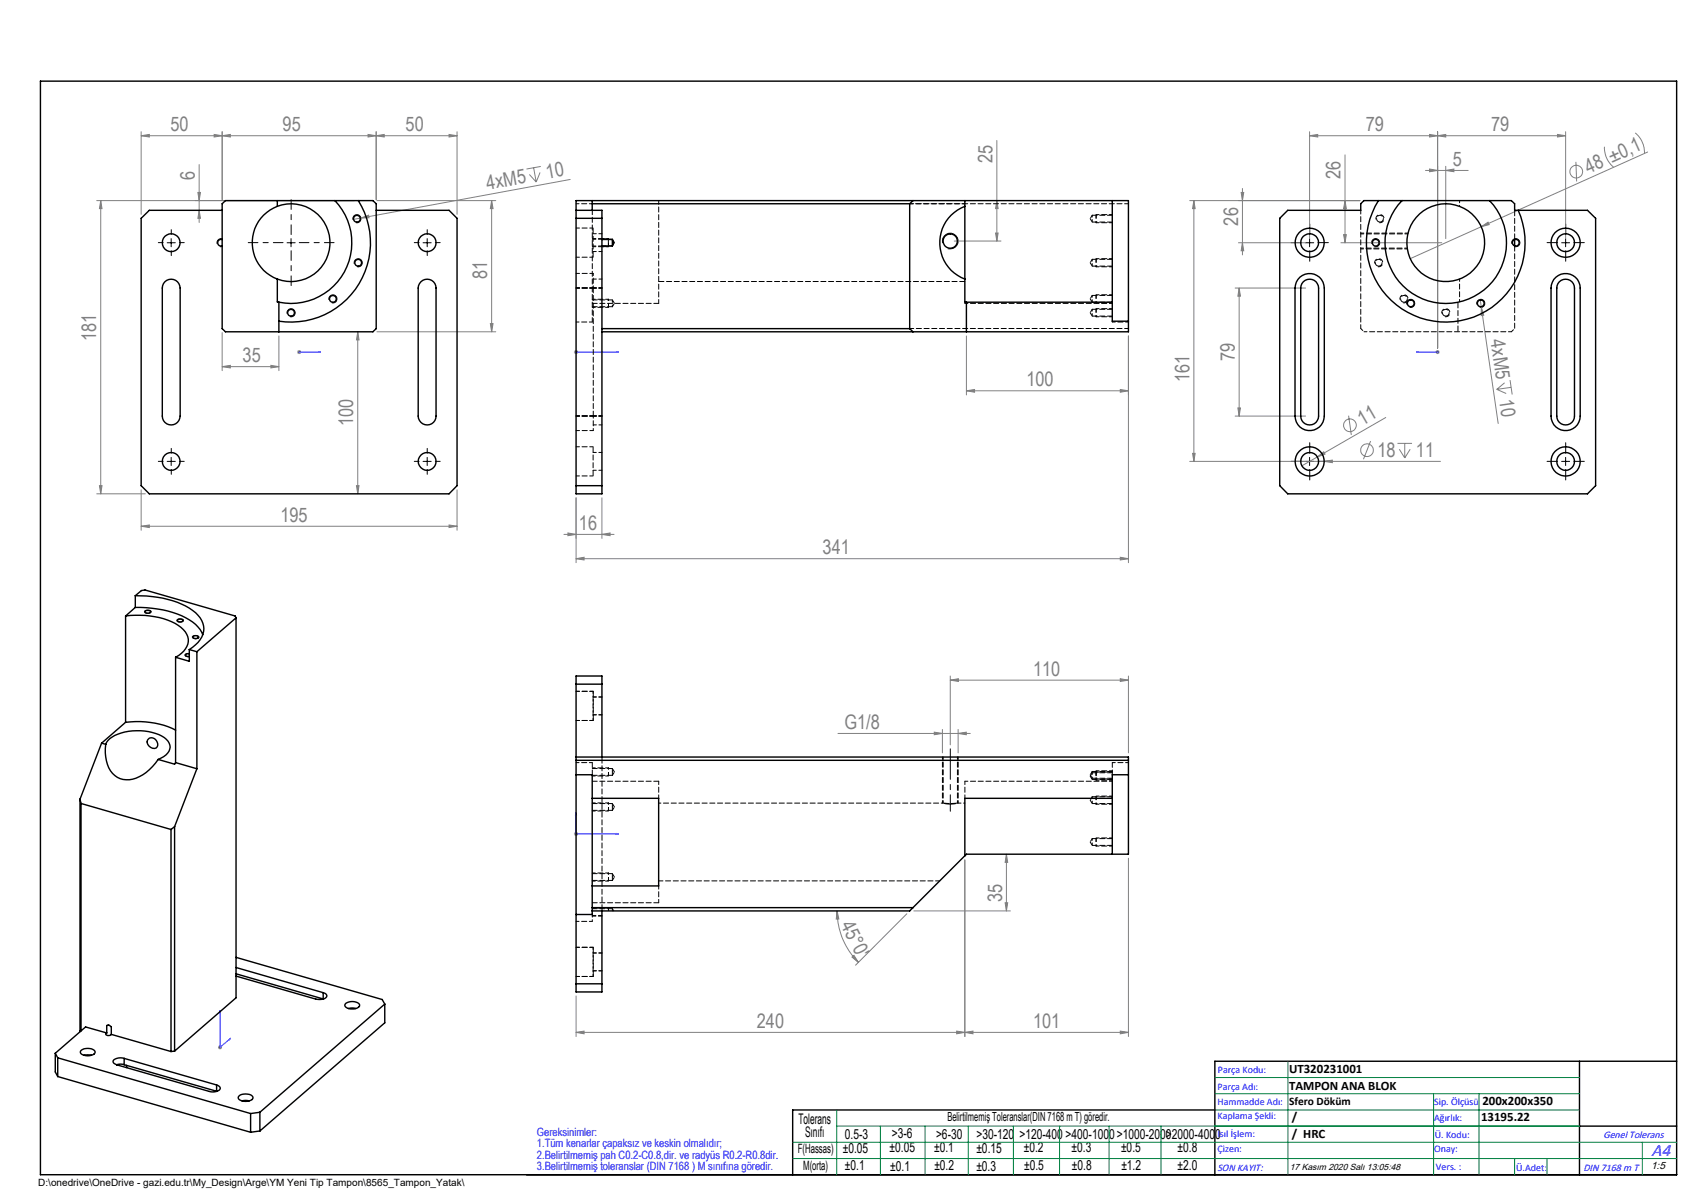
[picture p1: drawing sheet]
<svg xmlns="http://www.w3.org/2000/svg" width="420mm" height="297mm" viewBox="0 0 420 297" stroke-linecap="round" stroke-linejoin="round" font-family="sans-serif">
<g fill="none" stroke="#808080" stroke-width=".25">
<path d="M34.9 33.5l2-.3v.6zM34.9 32.5v20.4M52.9 33.2l2 .3-2 .3zM54.9 33.5l2-.3v.6zM54.9 32.5v16.8M90.9 33.2l2 .3-2 .3zM92.9 33.5l2-.3v.6zM92.9 32.5v16.8M110.9 33.2l2 .3-2 .3zM112.9 33.5h-78M112.9 32.5v20.4M246.1 34.7v24.8"/>
<path d="M323.4 33.5l2-.3v.6zM323.4 33.5h63.2M323.4 32.5v26.4M332.1 38.2v21.7M353 33.2l2 .3-2 .3zM355 33.5l2-.3v.6zM355 32.5v53.4M384.6 33.2l2 .3-2 .3zM386.6 32.5v26.4M389.1 40l.2 4.8M396.2 36.2a6.3 6.3 0 0 0 2.2 5.1M403.8 32.8a6.3 6.3 0 0 1 2.2 5.1"/>
<path d="M406.8 37.5l-58.6 26.3M23.9 49.5h63.6M24.9 49.5l.3 2h-.6zM24.9 49.5v72.4M48.9 47.5h.6l-.3 2zM49.2 51.9l.3 2h-.6zM49.2 40.6v14.3M89.1 53.8l1.9-.7 .1 .7zM89.1 53.8l-2 .4M93.1 49.5h29.3M121.4 49.5v32.4M121.4 49.5l.3 2h-.6z"/>
<path d="M130.7 43.1l1.7 1.8M131.8 41.4l.6 3.5M133.3 42.6l-.9 2.3M133.5 41.1l-3.5 .6M140.8 44.3l-51.7 9.5M235.6 59.5h11.6M245.8 57.5h.7l-.4 2zM246.1 49.5l.4 2h-.7zM293.8 49.5h42M294.8 49.5l.3 2h-.6zM294.8 49.5v64.4M305.8 59.9h16.6"/>
<path d="M306.5 47.5h.6l-.3 2zM306.8 59.9l.3 2h-.6zM306.8 46.5v16.4M331.1 59.9h24.9M331.8 57.9h.6l-.3 2zM332.1 49.5l.3 2h-.6zM352 42.1h10.5M353 41.7l2 .4-2 .3zM357 42.1l2-.4v.7zM357 41.1v17.8M365.7 56l1.7-1.1 .3 .6zM121.1 79.9h.6l-.3 2z"/>
<path d="M305 71.1h17.4M306 71.1v31.6M306 71.1l.3 2h-.7zM365.5 73.9l4.4 30.7M365.8 75.9l.6 1.9-.7 .1zM54.9 90.5l2-.3v.6zM54.9 82.1v9.4M54.9 90.5h14M66.9 90.2l2 .3-2 .3zM68.9 82.9v8.6M73.4 86.9h1M73.5 86.6l.7 .7"/>
<path d="M73.9 86.4v1M74.2 86.6l-.7 .7M88.3 81.9l.4 2h-.7zM88.3 81.9v40M93.1 81.9h29.3M141.7 86.9h1M141.9 86.6l.7 .7M142.2 86.4v1M142.6 86.6l-.7 .7M238.6 96.5l2-.3v.6zM238.6 82.9v14.6M238.6 96.5h40"/>
<path d="M276.6 96.2l2 .3-2 .3zM278.6 82.9v56M354.5 86.9h1M354.6 86.6l.7 .7M355 86.4v1M355.3 86.6l-.7 .7M369.6 96.1l2.3 1.1M371.5 94.5l-1.9 1.6M372.9 93.8l.5 3.6M373.1 95.6l-3.5 .5M24.6 119.9h.6l-.3 2zM88 119.9h.7l-.4 2z"/>
<path d="M293.8 113.9h61.9M294.5 111.9h.6l-.3 2zM305 102.7h17.4M305.6 100.7h.7l-.3 2zM325.3 112.8l1.5-1.3 .4 .6zM327 113.9l2-.3v.6zM333 102.6l.7 4.8M338.4 108.9l-1.7 4.5M342.2 103.1l-20.7 11.9M345.1 109.5h3.6M345.5 110.9l1.4 2.2M346.9 109.5v3.6"/>
<path d="M348.2 110.9l-1.3 2.2M23.9 121.9h12M34.9 129.9l2-.3v.6zM34.9 120.9v10M34.9 129.9h78M110.9 129.6l2 .3-2 .3zM112.9 120.9v10M139.2 131.9h12.4M140.2 131.6l2 .3-2 .4zM142.2 122.9v16M142.2 137.9l2-.3v.7zM142.2 137.9h136.4"/>
<path d="M148.6 131.9l2-.3v.7zM148.6 122.9v10M276.6 137.6l2 .3-2 .4zM234.6 167.9l2-.3v.6zM234.6 166.9v17M234.6 167.9h44M276.6 167.6l2 .3-2 .3zM278.6 166.9v19M206.9 181.1h32.7M230.7 180.8l2 .3-2 .3zM232.7 180.1v5.8M236.6 181.1l2-.3v.6z"/>
<path d="M236.6 180.1v5.8M141.7 205.9h1M141.9 205.5l.7 .7M142.2 205.4v1M142.6 205.5l-.7 .7M238.2 212.3v43.6M248.5 210.9v14M248.5 210.9l.3 2h-.6zM278.6 211.9v44M206.7 224.9l.4 2h-.6zM206.7 224.9a17.7 17.7 0 0 0 5.2 12.7M210.4 236.3l.5-.4 1 1.7z"/>
<path d="M223.9 225.6l-12.7 12.7M225.6 224.9h23.9M248.2 222.9h.6l-.3 2zM53.8 258.6h1M54 258.2l.7 .7M54.3 258.1v1M54.7 258.2l-.7 .7M142.2 254.9l2-.3v.6zM142.2 245.9v10M142.2 254.9h136.4M236.2 254.6l2 .3-2 .3zM238.2 254.9l2-.3v.6z"/>
<path d="M276.6 254.6l2 .3-2 .3z"/>
<circle cx="389.2" cy="42.4" r="1.57"/>
<circle cx="333.3" cy="105" r="1.57"/>
<circle cx="337.5" cy="111.1" r="1.56"/>
</g>
<g fill="none" stroke="#000" stroke-width=".25">
<path d="M41.3 59.9h2M42.3 58.9v2M54.9 59a.97 .97 0 0 0-1.3 1.2M70.9 59.9h2M71.9 58.9v2M87.2 54.3a.99 .99 0 0 1 .8-1.3 .99 .99 0 0 1 1.1 1.1 .99 .99 0 0 1-1.2 .9M104.5 59.9h2M105.5 58.9v2M148.6 59h1.6v1.9h-1.6M322.4 59.9h2M323.4 58.9v2M385.6 59.9h2"/>
<path d="M386.6 58.9v2M54.3 60.9h.6M70.9 77.5a.99 .99 0 0 1 .9-1.3 .99 .99 0 0 1 1.1 1.1 .99 .99 0 0 1-1.3 .9M81.2 74a.99 .99 0 0 1 .9-1.2 .99 .99 0 0 1 1.1 1.1 .99 .99 0 0 1-1.2 .9M87.5 65.2a1 1 0 0 1 .9-1.3 1 1 0 0 1 1.1 1.1 1 1 0 0 1-1.3 .9M232.8 60a1.93 1.93 0 0 1 1.7-2.4 1.93 1.93 0 0 1 2 2.1 1.93 1.93 0 0 1-2.4 1.7M338.7 60.2a1 1 0 0 1 .9-1.3 1 1 0 0 1 1.1 1.1 1 1 0 0 1-1.3 .9M347.3 75.2a1.01 1.01 0 0 1 .9-1.3 1.01 1.01 0 0 1 1.1 1.1 1.01 1.01 0 0 1-1.2 .9M364.7 75.2a1 1 0 0 1 .8-1.3 1 1 0 0 1 1.1 1.1 1 1 0 0 1-1.2 .9M373.3 60.2a.99 .99 0 0 1 .9-1.3 .99 .99 0 0 1 1.1 1.1 .99 .99 0 0 1-1.3 .9M41.3 113.9h2M42.3 112.9v2"/>
<path d="M104.5 113.9h2M105.5 112.9v2M322.4 113.9h2M323.4 112.9v2M385.6 113.9h2M386.6 112.9v2M35.8 150.8l.8-.2 .7 .3a.92 .92 0 0 1-.8 .6 .92 .92 0 0 1-.8-.5zM43.8 153l.8-.2 .7 .3a.89 .89 0 0 1-.8 .5 .89 .89 0 0 1-.8-.5zM47.6 157.1l.8-.2 .7 .3a.9 .9 0 0 1-.8 .5 .9 .9 0 0 1-.8-.5zM46.7 162.1h.1M46.7 161.3l-.7 .1-.4 .3a.73 .73 0 0 0 1.1 .4"/>
</g>
<path d="M150.2 224.2v.7" fill="none" stroke="#000" stroke-width=".25" stroke-dasharray="1.3 .6" stroke-dashoffset=".3" stroke-linecap="butt"/>
<g fill="none" stroke="#000" stroke-width=".25" stroke-dasharray="1.3 .6" stroke-dashoffset="1" stroke-linecap="butt">
<path d="M150.2 59v1.9M270.6 54.9v-1.9M150.2 74v1.9M270.6 78.1v-1.9M270.6 74.7v-1.9M270.6 65.8v-1.9M150.2 198.3v1.9M150.2 189.7v1.9M270.6 198.5v-2M270.6 192.5v-1.9M270.6 192.2v-1.9M150.2 215.6v1.9"/>
<path d="M270.6 208.8v-1.9"/>
</g>
<path d="M270.6 190.6v-.3" fill="none" stroke="#000" stroke-width=".25" stroke-dasharray="1.3 .6" stroke-linecap="butt"/>
<path d="M340.5 54.9a1 1 0 0 0 1.2-.8 1 1 0 0 0-1.1-1.1 1 1 0 0 0-.8 1.2M340.2 65.8a1 1 0 0 0 1.2-.9 1 1 0 0 0-1.1-1 1 1 0 0 0-.8 1.2M346.4 74.7a1 1 0 0 0 1.3-.8 1 1 0 0 0-1.1-1.1 1 1 0 0 0-.9 1.2M356.7 78.2a1 1 0 0 0 1.3-.9 1 1 0 0 0-1.1-1.1 1 1 0 0 0-.9 1.3" fill="none" stroke="#000" stroke-width=".25" stroke-dasharray="1.3 .6" stroke-dashoffset="-.1" stroke-linecap="butt"/>
<g fill="none" stroke="#00f" stroke-width=".25">
<path d="M73.7 86.9h.3zM73.9 86.9h.1M73.9 86.9h5.2M79.1 86.9h-.5h.5M142.1 86.9h.2zM142.2 86.9h.1M142.2 86.9h10.5M152.7 86.9h-.5h.5M349.7 86.9h5.3M349.7 86.9h.5h-.5M354.8 86.9h.3zM355 86.9h.1"/>
<path d="M142.2 200.7l.1 .5h-.2zM142.2 200.7v5.2h10.5M152.2 205.8l.5 .1-.5 .1zM54.3 249.5l.1 .4-.1 .1zM54.3 249.5v9.1l2.6-2.3M56.7 256.4l.2-.1-.2 .3z"/>
</g>
<g fill="none" stroke="#000" stroke-width=".25" stroke-dasharray="15.2 1.3 1.3 1.3">
<path d="M40.3 59.9h-1.2M42.3 57.9v-1.2M44.3 59.9h1.2M103.5 59.9h-1.2M105.5 57.9v-1.2M107.5 59.9h1.2M321.4 59.9h-2.6M323.4 57.9v-2.6M325.4 59.9h2.6M384.6 59.9h-2.6M386.6 57.9v-2.6M388.6 59.9h2.6"/>
<path d="M42.3 61.9v1.2M105.5 61.9v1.2M323.4 61.9v2.6M386.6 61.9v2.6M40.3 113.9h-1.2M42.3 111.9v-1.2M42.3 115.9v1.2M44.3 113.9h1.2M103.5 113.9h-1.2M105.5 111.9v-1.2M105.5 115.9v1.2M107.5 113.9h1.2"/>
<path d="M321.4 113.9h-2.6M323.4 111.9v-2.6M323.4 115.9v2.6M325.4 113.9h2.6M384.6 113.9h-2.6M386.6 111.9v-2.6M386.6 115.9v2.6M388.6 113.9h2.6"/>
</g>
<path d="M69.9 59.9h-8.6M71.9 57.9v-8.6M73.9 59.9h8.6M71.9 61.9v8.6" fill="none" stroke="#000" stroke-width=".25" stroke-dasharray="15.2 1.3 1.3 1.3" stroke-dashoffset="12.8"/>
<path d="M336 61.4h11.5M232.7 186.9v11.4M236.6 198.3v-11.4" fill="none" stroke="#000" stroke-width=".25" stroke-dasharray="1.3 .6" stroke-dashoffset=".6"/>
<g fill="none" stroke="#000" stroke-width=".25" stroke-dasharray="1.3 .6" stroke-dashoffset=".5">
<path d="M270.6 55h4M274.6 53h-4M347.7 57.6h-11.7M146.2 75.9h4M150.2 73.9h-4M270.6 78.2h4M270.6 74.8h4M270.6 65.9h4M274.6 76.2h-4M274.6 72.8h-4M274.6 63.9h-4M146.2 191.6h4"/>
<path d="M150.2 198.2h-4M150.2 189.6h-4M270.6 198.5h4M270.6 192.3h4M270.6 192.6h4M274.6 196.5h-4M274.6 190.3h-4M274.6 190.6h-4M146.2 217.5h4M146.2 200.2h4M150.2 215.5h-4M270.6 208.9h4"/>
<path d="M274.6 206.9h-4M150.2 224.2h-4"/>
</g>
<path d="M148.6 58.9h-2.4M146.2 60.9h2.4M146.2 226.2h2.4" fill="none" stroke="#000" stroke-width=".25" stroke-dasharray="1.3 .6" stroke-dashoffset=".4"/>
<g fill="none" stroke="#000" stroke-width=".25" stroke-dasharray="1.3 .6">
<path d="M150.2 58.9h.1M150.2 58.9v.1M270.6 55v-.1M150.2 73.9v.1M150.2 60.9h.1M270.6 78.2v-.1M270.6 74.8v-.1M270.6 65.9v-.1M150.2 198.2v.1M150.2 189.6v.1M270.6 198.5h.1M270.6 190.6h.1"/>
<path d="M270.6 192.6v-.1M270.6 192.3v-.1M150.2 215.5v.1M270.6 208.9v-.1M150.2 224.2h.1"/>
</g>
<path d="M150.2 58.9h-1.6M148.6 60.9h1.6" fill="none" stroke="#000" stroke-width=".25" stroke-dasharray="1.3 .6" stroke-dashoffset=".8"/>
<path d="M234.6 184.9v15.4" fill="none" stroke="#000" stroke-width=".25" stroke-dasharray="15.2 1.3 1.3 1.3" stroke-dashoffset="7.7"/>
<path d="M10 20h404v270h-404zM300 274h-104.3v16M390 278h24M390 262v28M414 262h-114v28" fill="none" stroke="#000" stroke-width=".35"/>
<g fill="none" stroke="#008040" stroke-width=".25">
<path d="M206.6 274v16M206.6 278h183.4M217.4 278v12M228.4 278v12M239.1 278v12M250.2 278v12M261.6 278v12M273.9 278v12M286.7 278v12M300 270h90M300 274h90M300 266h90"/>
<path d="M318 262v28M354 270v20M365.2 270v20M195.7 286h218.3M195.7 282h218.3M374 286v4M382 286v4M405.5 282v8"/>
</g>
<g fill="#00f">
<path d="M78.6 86.9h.5zM73.7 86.9h.3z"/>
<path d="M349.7 86.9h.5zM354.8 86.9h.3z"/>
<path d="M142.1 86.9h.2zM152.2 86.9h.5z"/>
<path d="M56.7 256.4l.2-.1-.2 .3zM54.3 249.5l.1 .4-.1 .1zM142.2 200.7l-.1 .5h.2zM152.2 205.8v.2l.5-.1z"/>
</g>
<g fill="#808080">
<path d="M327 113.9l2-.3v.6z"/>
<path d="M89.1 53.8l1.9-.7 .1 .7z"/>
<path d="M365.7 56l1.7-1.1 .3 .6z"/>
<path d="M325.3 112.8l1.5-1.3 .4 .6z"/>
<path d="M365.8 75.9l.6 1.9-.7 .1z"/>
<path d="M148.6 131.9l2-.3v.7zM140.2 131.6l2 .3-2 .4z"/>
<path d="M54.9 90.5l2-.3v.6zM66.9 90.2l2 .3-2 .3zM54.9 33.5l2-.3v.6zM90.9 33.2l2 .3-2 .3zM353 41.7l2 .4-2 .3zM357 42.1l2-.4v.7zM323.4 33.5l2-.3v.6zM353 33.2l2 .3-2 .3zM355 33.5l2-.3v.6zM384.6 33.2l2 .3-2 .3z"/>
<path d="M34.9 129.9l2-.3v.6zM110.9 129.6l2 .3-2 .3zM92.9 33.5l2-.3v.6zM110.9 33.2l2 .3-2 .3z"/>
<path d="M238.6 96.5l2-.3v.6zM276.6 96.2l2 .3-2 .3z"/>
<path d="M142.2 137.9l2-.3v.7zM276.6 137.6l2 .3-2 .4z"/>
<path d="M234.6 167.9l2-.3v.6zM276.6 167.6l2 .3-2 .3zM142.2 254.9l2-.3v.6zM236.2 254.6l2 .3-2 .3z"/>
<path d="M52.9 33.2l2 .3-2 .3zM34.9 33.5l2-.3v.6z"/>
<path d="M236.6 181.1l2-.3v.6zM230.7 180.8l2 .3-2 .3zM276.6 254.6l2 .3-2 .3zM238.2 254.9l2-.3v.6z"/>
<path d="M49.2 51.9l.3 2h-.6zM48.9 47.5h.6l-.3 2zM245.8 57.5h.7l-.4 2zM246.1 49.5l.4 2h-.7zM331.8 57.9h.6l-.3 2zM332.1 49.5l.3 2h-.6zM305.6 100.7h.7l-.3 2zM306 71.1l.3 2h-.7z"/>
<path d="M248.2 222.9h.6l-.3 2zM248.5 210.9l.3 2h-.6z"/>
<path d="M24.9 49.5l.3 2h-.6zM24.6 119.9h.6l-.3 2zM121.4 49.5l.3 2h-.6zM121.1 79.9h.6l-.3 2zM88.3 81.9l.4 2h-.7zM88 119.9h.7l-.4 2zM306.5 47.5h.6l-.3 2zM306.8 59.9l.3 2h-.6zM294.8 49.5l.3 2h-.6zM294.5 111.9h.6l-.3 2z"/>
<path d="M206.7 224.9l.4 2h-.6zM210.4 236.3l.5-.4 1 1.7z"/>
</g>
<g fill="none" stroke="#000" stroke-width=".35">
<path d="M54.9 59.1a.84 .84 0 0 0-1.2 .8 .84 .84 0 0 0 1.2 .8M54.9 50.3l.8-.8h36.4l.8 .8v30.8l-.8 .8h-36.4l-.8-.8zM54.9 51.9h-18l-2 2v66l2 2h74l2-2v-66l-2-2h-18M68.5 50.9a9.6 9.6 0 0 0-6.2 9 9.6 9.6 0 0 0 6.2 9M68.5 50.9a9.6 9.6 0 0 1 13 9 9.6 9.6 0 0 1-13 9M68.5 49.5v1.4M82.7 49.5a15 15 0 0 1 2.3 17.7 15 15 0 0 1-16.1 7.4M88.5 49.5a19.6 19.6 0 0 1-.3 21.2 19.6 19.6 0 0 1-19.3 8.6M142.2 51.9v-2.4h136.4v29.8M142.2 51.9h6.4v70h-6.4zM142.2 53.9h6.4M146.2 50.3h78.4"/>
<path d="M146.2 49.5v2.4M148.6 59.1h2.6M151.2 59.1v1.6M151.2 59.1l.1 .2a1.03 1.03 0 0 1-.1 1.4M224.6 50.3v30.8M225.4 49.5l-.8 .8M238.2 50.9a9.6 9.6 0 0 0-6.2 9 9.6 9.6 0 0 0 6.2 9M238.2 50.9v18M238.2 49.5v1.4M274.6 49.5v25.1M318 51.9h18v-1.6l.8-.8h36.4l.8 .8v1.6h18l2 2v66l-2 2h-74l-2-2v-66zM340.4 49.5a19.6 19.6 0 0 0 15.2 30 19.6 19.6 0 0 0 19.3-27.6"/>
<path d="M346.2 49.5a15 15 0 0 0 .2 21.1 15 15 0 0 0 21.1 0 15 15 0 0 0 .3-21.1M374 59.1v1.6M40.7 69.6a2.22 2.22 0 0 1 2.4-.5 2.22 2.22 0 0 1 1.4 2v31.6a2.2 2.2 0 0 1-2.2 2.2 2.2 2.2 0 0 1-2.2-2.2v-31.6l.3-1.1zM68.5 68.9v5.6l.4 .1M68.9 74.6v7.3M103.9 69.6a2.19 2.19 0 0 1 2.4-.5 2.19 2.19 0 0 1 1.4 2v31.6a2.2 2.2 0 0 1-2.2 2.2 2.2 2.2 0 0 1-2.2-2.2v-31.6v-.5zM148.6 60.7h2.6M238.2 68.9v5.6l.4 .1M238.6 74.6v7.3M238.6 74.6h36M274.6 74.6v4.7h4M278.6 79.3v2.6h-130"/>
<path d="M321 68.4a3.6 3.6 0 0 1 3.8-.6 3.6 3.6 0 0 1 2.2 3.3v31.6a3.6 3.6 0 0 1-3.6 3.6 3.6 3.6 0 0 1-3.6-3.6v-31.6a3.7 3.7 0 0 1 1.2-2.7zM321.8 69.6a2.21 2.21 0 0 1 2.4-.5 2.21 2.21 0 0 1 1.4 2v31.6a2.2 2.2 0 0 1-2.2 2.2 2.2 2.2 0 0 1-2.2-2.2v-31.6l.3-1.1zM384.2 68.4a3.6 3.6 0 0 1 3.8-.6 3.6 3.6 0 0 1 2.2 3.3v31.6a3.6 3.6 0 0 1-3.6 3.6 3.6 3.6 0 0 1-3.6-3.6v-31.6a3.7 3.7 0 0 1 1.2-2.7zM385 69.6a2.19 2.19 0 0 1 2.4-.5 2.19 2.19 0 0 1 1.4 2v31.6a2.19 2.19 0 0 1-2.2 2.2 2.19 2.19 0 0 1-2.2-2.2v-31.6l.3-1.1zM148.6 81.1h76M224.6 81.1l.8 .8M142.2 119.9h6.4M31 152.1a20.4 20.4 0 0 1 13 2.3 4.1 4.1 0 0 1 2.1 5.2 5.9 5.9 0 0 1-2.7 2.7M31 152.1v26.2M33.4 147.1a24.5 24.5 0 0 1 14.2 3.6 5.1 5.1 0 0 1 2.2 6.6 8.1 8.1 0 0 1-3.1 3.1M33.4 150a23.2 23.2 0 0 1 14.9 4.2 5.9 5.9 0 0 1 1.8 2.5M33.4 147.1l1.5-1.3 .9-.1 22.3 6.4 .2 .4"/>
<path d="M33.4 147.1v2.9M33.4 150l-2.4 2.1M35.9 150.8l.7-.1 .6 .3a.76 .76 0 0 1-.7 .4 .76 .76 0 0 1-.7-.4zM43.9 153l.7-.1 .6 .2a.76 .76 0 0 1-.7 .5 .76 .76 0 0 1-.7-.5zM47.7 157.1l.7-.2 .6 .3a.67 .67 0 0 1-.7 .5 .67 .67 0 0 1-.6-.6zM58.3 152.5l-9.7 8.4M58.3 152.5v93.8l-15.2 13.2M31 178.3a21.2 21.2 0 0 1 12.4 2M31 178.3l-5.9 5.2M43.4 162.3v26M46.7 161.4l-.9 .3 .1 .3 .8 .1M46.7 160.4v2.9l-3.3-1"/>
<path d="M46.7 160.4l1.9 .5M48.6 160.9v28.9M142.2 168.9h6.4M19.8 197.3l.2 1.1M19.8 197.3v57.4M20 198.4l22.2 6.4M20 198.4v56.1M25.1 183.5l1 .3M25.1 183.5l-5.3 13.8M26.1 183.8a8 8 0 0 0 2.9 8.1 6 6 0 0 0 6.3-.6l2.3-2 1.5-1.8M26.1 183.8a6.2 6.2 0 0 1 4.7-3.1 12.6 12.6 0 0 1 10.3 1.8 2.48 2.48 0 0 1-.7 4.3l-1.3 .7M36.5 182.6a1.47 1.47 0 0 1 2 0 1.47 1.47 0 0 1 .2 1.9 1.52 1.52 0 0 1-1.8-.2 1.52 1.52 0 0 1-.4-1.7z"/>
<path d="M39.1 187.5l4 1.2 .3-.4M43.4 188.3l5.2 1.5M48.6 189.8l-5.5 14.3M142.2 191.3v34.5M142.2 191.3h4v5.8M142.2 186.9h136.4v4.4M142.2 187.7h136.4M146.2 197.1v21.6M146.2 197.1h16.4v21.6h-16.4M148.6 186.9v-20h-6.4v24.4M274.6 197.1v13.8M274.6 197.1h-36.4v14.2"/>
<path d="M278.6 191.3v19.6h-40l-.4 .4M278.6 191.3h-4v5.8M42.2 204.8v54.8M43.1 204.1v55.4M43.1 204.1l-.9 .7M146.2 218.7v7.1h-4M238.2 211.3l-13.6 13.6h-78.4M58.3 236.4l36.1 10.4 .6 1.1M58.3 238.9l21.5 6.2M146.2 224.1h79.2M148.6 224.9v20h-6.4v-19.1M20.1 259.3a2.8 2.8 0 0 1 3.3 .2 1.04 1.04 0 0 1-1.2 1.1l-1.5-.1a.74 .74 0 0 1-.7-.4 .74 .74 0 0 1 .1-.8z"/>
<path d="M26.4 255v-1.8l.5-.1 .6 .4v1.9M26.4 255l-.3 .4 .5 .3 .6-.1 .3-.2M26.4 255l-5.3-1.5-7.4 6.5M26.6 253.1h.3M27.5 255.4l14.7 4.2M43.1 259.5l-.9 .1M58.3 241l19.7 5.7a2.16 2.16 0 0 0 2.7-.9 1.01 1.01 0 0 0-.9-.7M58.3 240.4l21.5 6.2M79.8 245.1v1.5M79.8 246.6h.1M85.4 247.7a2.79 2.79 0 0 1 3.4 .3 1.13 1.13 0 0 1-1.3 1.1l-1.5-.1a.76 .76 0 0 1-.7-.4 .76 .76 0 0 1 .1-.9zM86 249l1-.2 .9 .2"/>
<path d="M95 247.9l-30.8 26.7M95 247.9v4.6l-30.8 26.7M142.2 242.9h6.4M13.7 260l.6 1.2M13.7 260v4.7l.6 1.1M14.3 261.2l47.6 13.7M14.3 265.8l47.6 13.7M14.3 261.2v4.6M20.7 260.5h1.9M28.8 262.9l.9-.2 1 .2M30.7 261.3a2.21 2.21 0 0 0-2.8 .8 1.1 1.1 0 0 0 .9 .8l22.8 6.5a2.21 2.21 0 0 0 2.8-.7 1.1 1.1 0 0 0-.9-.8M30.7 261.3l22.8 6.6"/>
<path d="M30.7 261.3v1.6M30.7 262.9l22.8 6.5M31.3 263v.6M53.5 267.9v1.5M53.5 269.4h.1M59.1 270.5a2.8 2.8 0 0 1 3.3 .3 1.05 1.05 0 0 1-1.3 1.1l-1.4-.1a.74 .74 0 0 1-.8-.4 .74 .74 0 0 1 .2-.9zM59.7 271.8h1.9M61.9 274.9v4.6M64.2 274.6l-2.3 .3M64.2 274.6v4.6M64.2 279.2l-2.3 .3"/>
<circle cx="42.3" cy="59.9" r="2.21"/>
<circle cx="88.1" cy="54" r=".84"/>
<circle cx="105.5" cy="59.9" r="2.21"/>
<circle cx="234.6" cy="59.5" r="1.76"/>
<circle cx="323.4" cy="59.9" r="2.21"/>
<circle cx="323.4" cy="59.9" r="3.6"/>
<circle cx="339.7" cy="59.9" r=".83"/>
<circle cx="357" cy="59.9" r="9.6"/>
<circle cx="374.3" cy="59.9" r=".84"/>
<circle cx="386.6" cy="59.9" r="3.6"/>
<circle cx="386.6" cy="59.9" r="2.21"/>
<circle cx="71.9" cy="77.2" r=".84"/>
<circle cx="82.2" cy="73.8" r=".84"/>
<circle cx="88.4" cy="64.9" r=".84"/>
<circle cx="348.3" cy="74.9" r=".84"/>
<circle cx="365.6" cy="74.9" r=".84"/>
<circle cx="42.3" cy="113.9" r="2.21"/>
<circle cx="105.5" cy="113.9" r="2.21"/>
<circle cx="323.4" cy="113.9" r="2.19"/>
<circle cx="323.4" cy="113.9" r="3.6"/>
<circle cx="386.6" cy="113.9" r="2.19"/>
<circle cx="386.6" cy="113.9" r="3.6"/>
</g>
<g fill="none" stroke="#000" stroke-width=".25" stroke-dasharray="1.3 .6" stroke-dashoffset=".4">
<path d="M146.4 56.3h-4.2M148.6 59.1h-2.4M142.2 71.1h4.3M142.2 63.5h4.2M146.2 60.7h2.4M146.5 67.5h-4.3M142.2 102.7h4.3M142.2 106.3h4.3M142.2 117.5h4.2M146.4 110.3h-4.2M146.5 102.7h-4.3M142.2 177.9h4.3"/>
<path d="M142.2 170.7h4.3M142.2 177.9h4.2M146.4 170.7h-4.2M148.6 186.9v.8M151.2 190.6v-.9M151.2 191.4v-.8M151.2 199.2v-.8M162.6 197.1v-4.2M238.2 192.9v4.2M151.2 200.1v-.9M151.2 216.5v-.8M151.2 217.4v-.9"/>
<path d="M142.2 233.9h4.3M146.2 226h2.4M146.4 233.9h-4.2M148.6 224.1v.8M162.6 222.9v-4.2M142.2 241.1h4.3M142.2 241.1h4.2"/>
</g>
<path d="M360.4 49.5v1.4M146.5 71.1v-3.6M360.4 68.9v5.6M146.5 106.3v-3.6M146.4 174.3v-3.6M146.4 177.9v-3.6M232.9 198.3h-70.3M146.4 237.5v-3.6M146.4 241.1v-3.6" fill="none" stroke="#000" stroke-width=".25" stroke-dasharray="1.3 .6" stroke-dashoffset=".7"/>
<path d="M340.7 54.8a.84 .84 0 0 1-.7-1.1 .84 .84 0 0 1 1.3-.3 .84 .84 0 0 1-.2 1.4h-.4M374 51.9v7.2M146.4 63.5v-7.2M340.4 65.7a.84 .84 0 0 1-.8-1.2 .84 .84 0 0 1 1.4-.2 .84 .84 0 0 1-.3 1.3l-.3 .1M346.7 74.6a.84 .84 0 0 1-.8-1.1 .84 .84 0 0 1 1.4-.3 .84 .84 0 0 1-.3 1.4h-.3M357 78a.84 .84 0 0 1-.8-1.1 .84 .84 0 0 1 1.4-.3 .84 .84 0 0 1-.3 1.4h-.3M146.4 117.5v-7.2M146.5 177.9v-7.2M234.6 198.5l1.8-.2h-3.5l1.7 .2M146.5 241.1v-7.2" fill="none" stroke="#000" stroke-width=".25" stroke-dasharray="1.3 .6" stroke-dashoffset="-.1"/>
<g fill="none" stroke="#000" stroke-width=".25" stroke-dasharray="1.3 .6" stroke-dashoffset=".1">
<path d="M269.7 54.8h4.9M274.6 53.1h-4.9M146.2 74.9h16.4M146.2 75.7h5M151.2 74h-5M269.7 78h4.9M269.7 74.6h4.9M269.7 65.7h4.9M274.6 76.4h-4.9M274.6 72.9h-4.9M274.6 64h-4.9M146.5 102.7v-31.6"/>
<path d="M146.2 191.3v-3M146.2 191.4h5M151.2 189.7h-5M151.2 198.4h-5M162.6 192.9h-16.4M269.7 192.5h4.9M269.7 192.1h4.9M269.7 198.4h4.9M274.6 188.3v3M274.6 190.8h-4.9M274.6 190.5h-4.9M274.6 196.7h-4.9"/>
<path d="M146.2 200.1h5M146.2 217.4h5M151.2 215.7h-5M269.7 208.7h4.9M274.6 207h-4.9M146.2 222.9h16.4M151.2 224.3h-5"/>
</g>
<g fill="none" stroke="#000" stroke-width=".25" stroke-dasharray="1.3 .6" stroke-dashoffset=".5">
<path d="M142.2 50.3h4M148.6 57.7h-2.2M151.7 59.9l-.5-.8M238.2 50.3h-13.6M269.2 54l.5 .8M269.7 53.1l-.5 .9M347.6 57.7h-11.6M142.2 79.5h4M146.4 62.1h2.2M146.5 71.1h2.1M148.6 68.9h-2.1M151.2 75.7l.5-.8"/>
<path d="M151.2 60.7l.5-.8M151.7 74.9l-.5-.9M238.2 74.9h36.4M269.2 77.2l.5 .8M269.2 73.8l.5 .8M269.2 64.9l.5 .8M269.7 76.4l-.5 .8M269.7 72.9l-.5 .9M269.7 64l-.5 .9M274.6 79.5h4M373.2 81.9h-36.4M146.4 116.1h2.2"/>
<path d="M146.5 102.7h2.1M146.5 104.9h2.1M148.6 102.7h-2.1M148.6 111.7h-2.2M146.4 176.5h2.2M146.5 172.1h2.1M146.5 176.5h2.1M148.6 172.1h-2.2M146.2 188.3h-4M151.2 191.4l.5-.8M151.7 190.6l-.5-.9M151.7 199.2l-.5-.8"/>
<path d="M269.2 191.6l.5 .9M269.2 191.3l.5 .8M269.2 197.5l.5 .9M269.7 190.8l-.5 .8M269.7 190.5l-.5 .8M269.7 196.7l-.5 .8M274.6 192.9h-36.4M278.6 188.3h-4M151.2 200.1l.5-.9M151.2 217.4l.5-.9M151.7 216.5l-.5-.8M269.2 207.9l.5 .8"/>
<path d="M269.7 207l-.5 .9M142.2 227.5h4M146.4 239.7h2.2M146.5 235.3h2.1M146.5 239.7h2.1M148.6 224.1v-36.4M148.6 235.3h-2.2"/>
</g>
<path d="M146.2 79.5v-27.6M162.6 217.5h69.4" fill="none" stroke="#000" stroke-width=".25" stroke-dasharray="1.3 .6" stroke-dashoffset=".2"/>
<path d="M151.2 59.1h-2.6M224.6 50.3h54M148.6 60.7h2.6M162.6 74.9v-25.4M278.6 81.1h-54M336 81.1v-29.2" fill="none" stroke="#000" stroke-width=".25" stroke-dasharray="1.3 .6" stroke-dashoffset=".3"/>
<path d="M269.7 53.1v1.7M151.2 75.7v-1.7M269.7 76.4v1.6M269.7 72.9v1.7M269.7 64v1.7M269.7 190.8v1.7M269.7 196.7v1.7M269.7 207v1.7" fill="none" stroke="#000" stroke-width=".25" stroke-dasharray="1.3 .6" stroke-dashoffset=".8"/>
<path d="M151.2 59.1h.1M151.2 60.7h.1M162.6 69.5h75.6M238.2 74.5v.4M274.6 79.3v.2M374 60.7v20.4M269.7 190.5v.3M151.2 224.9v-.6M151.5 224.9l-.3-.6" fill="none" stroke="#000" stroke-width=".25" stroke-dasharray="1.3 .6"/>
<path d="M238.2 198.3h-1.8M146.2 227.5v-1.7" fill="none" stroke="#000" stroke-width=".25" stroke-dasharray="1.3 .6" stroke-dashoffset=".9"/>
<path d="M336 61.3h11.5M336 81.1l.8 .8M373.2 81.9l.8-.8M232.9 186.9v11.4M236.4 198.3v-11.4" fill="none" stroke="#000" stroke-width=".25" stroke-dasharray="1.3 .6" stroke-dashoffset=".6"/>
<path d="M360 74.6v7.3" fill="none" stroke="#000" stroke-width=".25" stroke-dasharray="1.3 .6" stroke-dashoffset="-.2"/>
<g font-size="4.9" fill="#808080">
<text x="42.1" y="32.4">50</text>
<text x="69.8" y="32.4">95</text>
<text x="100.2" y="32.4">50</text>
<text x="337.2" y="32.4">79</text>
<text x="368.2" y="32.4">79</text>
<text x="245.1" y="40.3" transform="rotate(-90 245.1 40.3)">25</text>
<text x="358.7" y="40.9">5</text>
<text x="48.1" y="44.4" transform="rotate(-90 48.1 44.4)">6</text>
<text x="120.4" y="46.9" transform="rotate(-10 120.4 46.9)">4xM5</text>
<text x="135.1" y="44.2" transform="rotate(-10 135.1 44.2)">10</text>
<text x="331" y="44.3" transform="rotate(-90 331 44.3)">26</text>
<text x="392.3" y="42.8" transform="rotate(-24 392.3 42.8)">48 ±0,1</text>
<text x="305.7" y="55.7" transform="rotate(-90 305.7 55.7)">26</text>
<text x="120.3" y="68.9" transform="rotate(-90 120.3 68.9)">81</text>
<text x="23.8" y="84.3" transform="rotate(-90 23.8 84.3)">181</text>
<text x="59.9" y="89.4">35</text>
<text x="304.9" y="89.2" transform="rotate(-90 304.9 89.2)">79</text>
<text x="368.1" y="84" transform="rotate(82 368.1 84)">4xM5</text>
<text x="253.4" y="95.4">100</text>
<text x="293.7" y="94.4" transform="rotate(-90 293.7 94.4)">161</text>
<text x="370.2" y="98.8" transform="rotate(82 370.2 98.8)">10</text>
<text x="87.2" y="105.1" transform="rotate(-90 87.2 105.1)">100</text>
<text x="336.4" y="105.2" transform="rotate(-30 336.4 105.2)">11</text>
<text x="340.1" y="112.8">18</text>
<text x="349.6" y="112.8">11</text>
<text x="69.2" y="128.8">195</text>
<text x="143" y="130.8">16</text>
<text x="203.1" y="136.8">341</text>
<text x="255.1" y="166.8">110</text>
<text x="208.5" y="180">G1/8</text>
<text x="247.4" y="222.8" transform="rotate(-90 247.4 222.8)">35</text>
<text x="207.5" y="228.3" transform="rotate(63 207.5 228.3)">45°0'</text>
<text x="186.9" y="253.8">240</text>
<text x="255.1" y="253.8">101</text>
</g>
<text font-size="4.4" fill="#00f" x="407.8" y="285.3">A4</text>
<g font-size="3.6">
<text x="197.2" y="277.4">Tolerans</text>
<text x="198.8" y="280.8">Sınıfı</text>
</g>
<g font-size="3.4">
<text x="208.6" y="281.1">0.5-3</text>
<text x="220.2" y="280.8">&gt;3-6</text>
<text x="231.1" y="281.1">&gt;6-30</text>
<text x="241.1" y="281.1">&gt;30-120</text>
<text x="251.7" y="281.1">&gt;120-400</text>
<text x="263.1" y="281.1">&gt;400-1000&gt;1000-2000&gt;2000-4000</text>
<text x="208.1" y="284.6">±0.05</text>
<text x="219.7" y="284.5">±0.05</text>
<text x="230.6" y="284.4">±0.1</text>
<text x="241.1" y="284.5">±0.15</text>
<text x="252.8" y="284.5">±0.2</text>
<text x="264.6" y="284.4">±0.3</text>
<text x="276.8" y="284.5">±0.5</text>
<text x="290.8" y="284.4">±0.8</text>
<text x="208.6" y="289">±0.1</text>
<text x="219.8" y="289">±0.1</text>
<text x="230.7" y="288.9">±0.2</text>
<text x="241.1" y="289">±0.3</text>
<text x="252.9" y="288.9">±0.5</text>
<text x="264.7" y="288.9">±0.8</text>
<text x="276.9" y="289">±1.2</text>
<text x="290.8" y="288.9">±2.0</text>
</g>
<g font-size="3.2">
<text x="318.3" y="269">TAMPON ANA BLOK</text>
<text x="318.3" y="264.8">UT320231001</text>
<text x="366" y="272.8">200x200x350</text>
<text x="319" y="276.8">/</text>
<text x="319" y="281">/ HRC</text>
<text x="365.7" y="276.8">13195.22</text>
<text x="197" y="284.7">F(Hassas)</text>
<text x="198.3" y="288.8">M(orta)</text>
</g>
<text font-size="3.1" x="233.9" y="276.8">Belirtilmemiş Toleranslar(DIN 7168 m T) göredir.</text>
<text font-size="2.8" x="318.3" y="272.8">Sfero Döküm</text>
<g font-size="2.8" fill="#0000e8">
<text x="132.6" y="280.5">Gereksinimler:</text>
<text x="132.6" y="283.3">1.Tüm kenarlar çapaksız ve keskin olmalıdır;</text>
<text x="132.6" y="286.1">2.Belirtilmemiş pah C0.2-C0.8,dir. ve radyüs R0.2-R0.8dir.</text>
<text x="132.6" y="288.9">3.Belirtilmemiş toleranslar (DIN 7168 ) M sınıfına göredir.</text>
</g>
<g font-size="2.6" fill="#00f">
<text x="395.9" y="281">Genel Tolerans</text>
<text x="300.6" y="289">SON KAYIT:</text>
<text x="391" y="289">DIN 7168 m T</text>
</g>
<text font-size="2.6" x="407.7" y="288.6">1:5</text>
<g font-size="2.5" fill="#00f">
<text x="300.6" y="269">Parça Adı:</text>
<text x="300.7" y="264.9">Parça Kodu:</text>
<text x="300.6" y="272.8">Hammadde Adı:</text>
<text x="354.1" y="272.8">Sip. Ölçüsü</text>
<text x="300.6" y="280.6">Isıl İşlem:</text>
<text x="300.6" y="276.3">Kaplama Şekli:</text>
<text x="354.1" y="276.8">Ağırlık:</text>
<text x="354.3" y="281">Ü. Kodu:</text>
<text x="300.6" y="284.5">Çizen:</text>
<text x="354.1" y="284.5">Onay:</text>
<text x="354.5" y="288.7">Vers. :</text>
<text x="374.3" y="289">Ü.Adet:</text>
</g>
<text font-size="2.5" x="9.5" y="292.7">D:\onedrive\OneDrive - gazi.edu.tr\My_Design\Arge\YM Yeni Tip Tampon\8565_Tampon_Yatak\</text>
<text font-size="2.2" x="318.5" y="288.8">17 Kasım 2020 Salı 13:05:48</text>
</svg>
